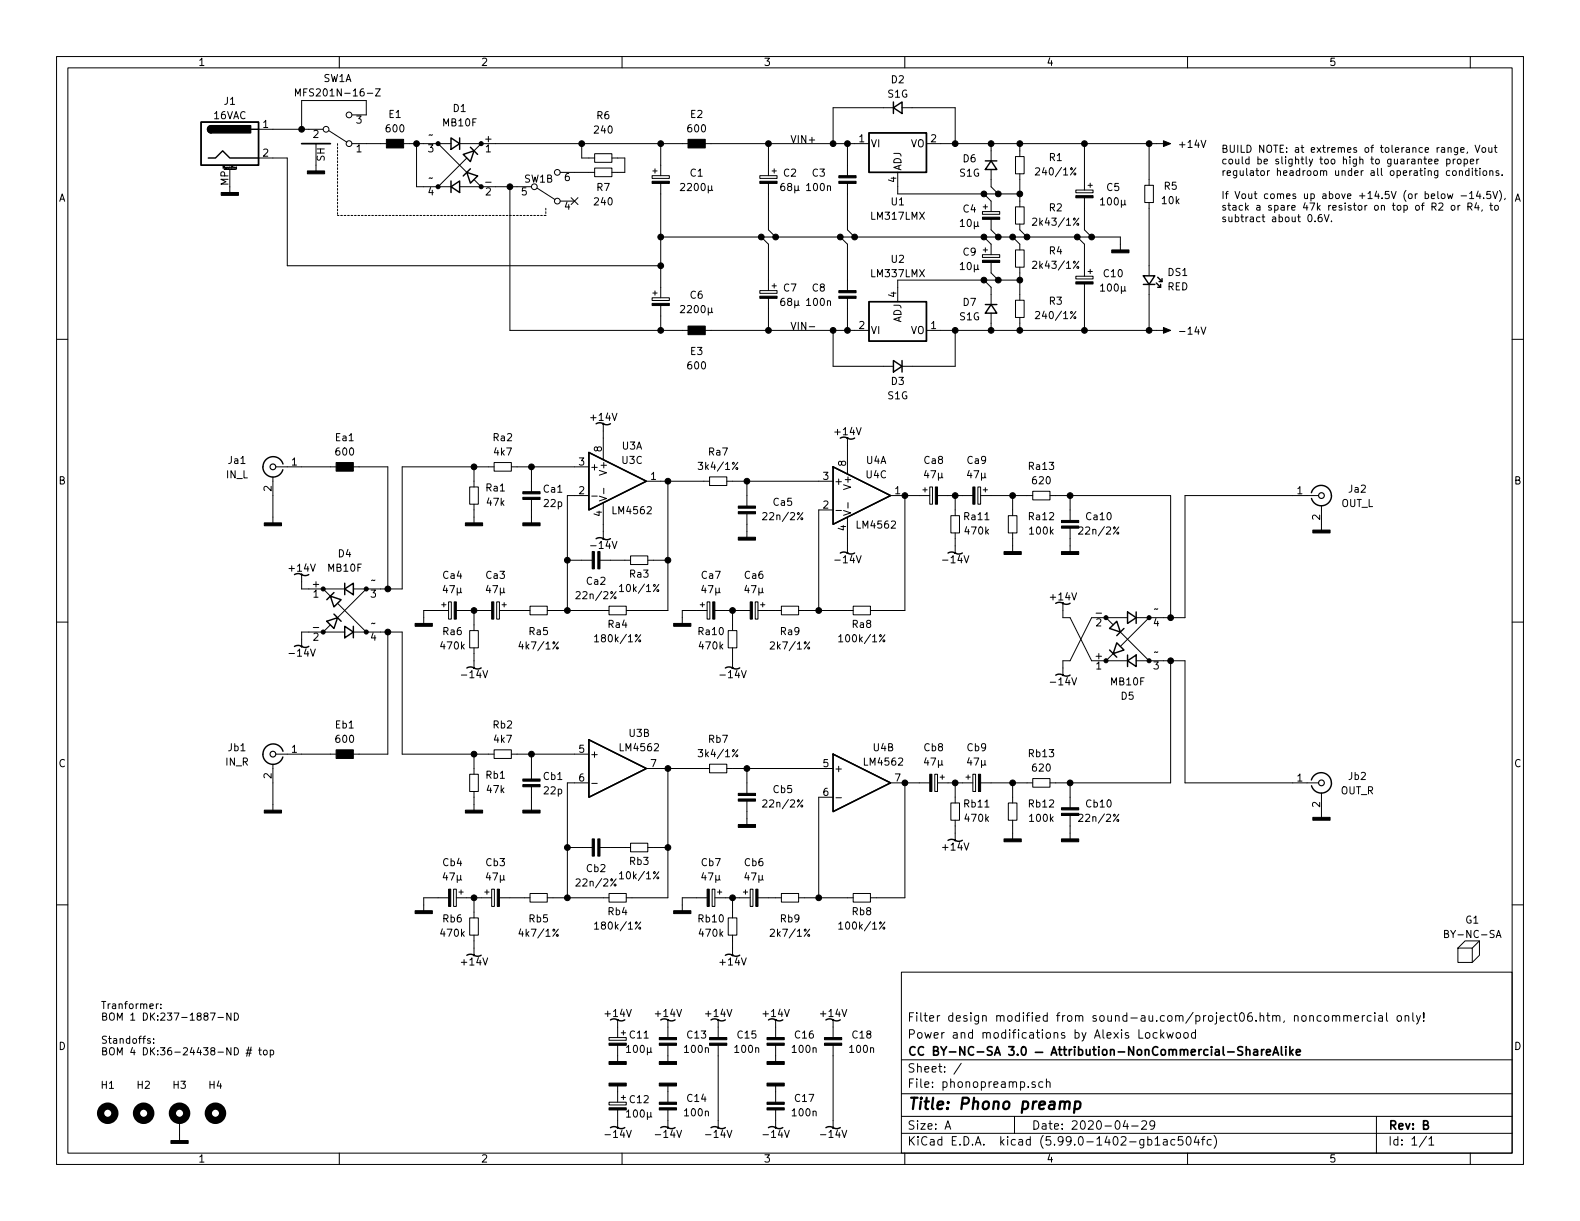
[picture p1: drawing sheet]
<svg xmlns="http://www.w3.org/2000/svg" width="279mm" height="216mm" viewBox="0 0 279 216" stroke-linecap="round" stroke-linejoin="round" font-family="sans-serif">
<g fill="none" stroke="#000" stroke-width=".18">
<path d="M10 10h259.4v195.9h-259.4zM12 12h255.4v191.9h-255.4zM52.3 17v-1.3l.4 .9 .4-.9v1.3M60 10v2M66.4 15.7h.8l-.8 1.3h.8M110 10v2M158 19.1h-10.7v6.3M159.5 19.1h9.4v6.3M160 10v2M210 10v2M260 10v2M39.6 30h2.1"/>
<path d="M40.6 30v4.3M41.8 29.5v.4h-.1M41.8 29.6h-.2l.1 .2h.1M45.7 22.9h11.4M45.7 27.9h5.1v19.1h66M55.9 25.4v5.1M58.2 23.1l3.1 2M62.2 25.4h6.1M62.2 20.3h2.6v-2.5h-11.5v5.1M71.4 25.4h8.4M73.7 25.4v7.6h6.1M76.5 23.8l-.6 .1"/>
<path d="M76.5 31.4l-.6 .2M77.5 25.4l5 5.1M81.3 25.4h40.4M81.3 33h12.7M82.5 27.9l-5 5.1M83.8 31.8l1.3 1.2M85.1 25.4l-1.3 1.3M90.2 33v25.4h31.5M95 33.3l3.2 2M99.1 30.5h6.1M99.1 35.6h2.5M101 35l1.2 1.2"/>
<path d="M102.2 35l-1.2 1.2M102.9 25.4v2.5h2.3M105.2 29.7h3v1.5h-3zM105.2 27.2h3v1.5h-3zM108.2 27.9h2.3v2.6h-2.3M115.3 31.1h3.1v.4h-3.1zM115.4 30.2h.8M115.8 29.8v.8M116.8 25.4v5.7M116.8 32.4v20.3M124.7 25.4h29M134.4 31.1h3v.4h-3z"/>
<path d="M135.9 25.4v5.7M135.9 32.4v8.2l1.3 1.3M136.5 30.2h.8M136.9 29.8v.8M149.9 25.4v5.7M149.9 32.4v8.2l1.2 1.3M158.7 30.5v3.8h21.6M163.8 25.4h41.9M173.7 37.4h3.1v.5h-3.1zM173.9 36.6h.7M174 34.3l1.3 1.3v1.8M174.2 36.2v.8"/>
<path d="M175.3 25.4v3M175.3 30v3l1.2 1.3M175.3 38.8v1.8l1.2 1.3M179.6 36.6h1.5v3h-1.5zM179.6 27.7h1.5v3h-1.5zM180.3 25.4v2.3M180.3 30.7v5.9M180.3 39.6v1l1.3 1.3M182.6 38.7l.5-.1 .2 .3-.8 .9h.8M183.1 29.8l.5-.1 .2 .3-.7 .9h.7M190.2 33.6h3.1v.5h-3.1zM190.3 29.7l-1 1.2"/>
<path d="M190.8 38.6l-1 1.2M191.8 25.4v8.2M191.8 35v5.6l1.2 1.3M192.4 32.8h.8M192.8 32.4v.7M202.4 32.8h1.6v3h-1.6zM203.2 25.4v7.4M203.2 35.8v13M232.5 39.1v.1M233.7 37.9l-.4 .1a.86 .86 0 0 0 0 1.2l.5-.1v-.4l-.2-.3-.4 .1-.1 .2M234.2 37.9l.4 1.3 .4-1.3M235.4 39.1v.1"/>
<path d="M251.8 28.1h.5M252 27.7v1.1l.3 .2M252.6 28.6l.6-.2v-.2l-.4-.1-.2 .2 .1 .6h.5M253.7 28.6l.6-.2v-.2l-.4-.1-.2 .2 .1 .6h.5M254.4 36l.5-.1 .3 .4-.8 .9h.8M255.8 28.2l.4-.1 .2 .3-.1 .5h-.5M255.8 28.1v1.3M256 34.3l.2 .8 .2-.6 .3 .6 .2-.8M256.4 30.2h-.4l-.2 .2 .1 .6h.5M256.7 36.4l.2-.1 .3 .1 .1 .5-.1 .2-.3 .1-.2-.2zM256.9 30.3l.2-.1 .4 .1v.5l-.1 .2h-.3l-.2-.1zM257 28.1v.9"/>
<path d="M257.3 28.1l-.3 .3M257.8 26.1v1l-.3 .3-.3-.1M257.8 26.2l-.4-.1-.2 .2 .1 .6h.5M257.8 28.3l.1-.2 .4 .2 .1 .4-.2 .2-.3 .1-.1-.1zM257.8 36.3v.9M258.1 30.3l.1-.1h.4v.8M258.1 30.2v.8M258.2 36.3l-.4 .3M258.3 26.5l.6-.1v-.2l-.4-.1-.2 .2 .1 .6h.5M258.4 34.6h.9M258.9 28.2l.4-.1 .2 .3-.1 .5h-.5M258.9 28.1v1.3"/>
<path d="M259.5 26.9l-.1 .2M259.6 36.6l.6-.1 .1-.2-.1-.3-.6-.1v1.3M259.8 30.2h-.4l-.2 .2 .1 .6h.5M259.8 29.8v1.2M259.9 34.2l.3-.4v1.3M259.9 35.1h.7M259.9 36.6l.4 .6M260 28.6l.6-.2-.1-.2-.3-.1-.2 .2 .1 .6h.4M260.4 29.8v.1M260.4 30.2v.8M260.8 30.2h.5M260.9 25.7l.4 1.2 .4-1.2"/>
<path d="M261 29.8v1l.3 .2M261.1 35.8l-.3 .9h.8M261.2 28.1v.9M261.4 33.8l-.3 .9h.8M261.4 36.3v.9M261.5 28.1l-.3 .3M261.7 29.8v.1M261.7 30.2v.8M261.7 34.3v.8M262.1 37.1l-.1 .2M262.2 26.2l.3-.1 .2 .2v.4l-.2 .2h-.3l-.1-.2zM262.3 30.3l.2-.1 .3 .1 .1 .5-.1 .2h-.3l-.2-.1z"/>
<path d="M262.4 35v.1M263.3 26.1v.8h.3l.2-.1M263.4 30.3l.2-.1h.3l.1 .8M263.4 30.2v.8M263.4 36.3h.5M263.6 33.8h-.6l-.1 .7 .2-.2 .4 .1 .1 .2v.4l-.2 .1-.5-.1M263.6 35.9v1.1l.3 .2M263.8 26.1v.8M264 33.8l.4 1.3 .4-1.3M264.2 26.1h.5M264.4 25.7v1.1l.3 .1M264.4 36.4l.3-.1 .3 .3v.3l-.3 .3-.3-.1-.1-.2z"/>
<path d="M265 30.2h-.3l-.2 .2 .1 .1 .4 .2v.3h-.5M265.1 33.7a1.46 1.46 0 0 1 0 1.9M265.6 30.9v.1M266.2 35.1l-.2 .2M10 60h2M115.3 52.7h3.1v.4h-3.1zM115.4 51.8h.8M115.8 51.4v.8M116.8 54v4.4M116.8 41.9h81.3v2.6M124.7 58.4h29M134.4 51.4h3v.5h-3z"/>
<path d="M134.6 41.9l1.3 1.3v8.2M135.9 52.8v5.6M136.5 50.5h.8M136.9 50.2v.7M143.1 57.8h1M147.3 58.4v6.4h10.7M148.6 41.9l1.3 1.3v8.2M149.9 52.8v5.6M163.8 58.4h41.9M168.9 58.4v6.4h-9.4M173.7 45h3.1v.5h-3.1zM173.9 44.2h.7"/>
<path d="M174 41.9l1.3 1.3v1.8M174 49.5l1.3 1.3v3M174.2 43.8v.8M175.3 46.4v1.9l1.2 1.2M175.3 55.4v3M179.1 41.9l1.2 1.3v1M179.6 44.2h1.5v3h-1.5zM179.6 53.1h1.5v3h-1.5zM180.3 49.5h-21.6v3.8M180.3 47.2v5.9M180.3 56.1v2.3M182.6 46.3l.5-.1 .2 .3-.8 1h.8"/>
<path d="M183.1 55.2l.5-.1 .2 .3-.7 .9h.7M190.2 48.8h3.1v.5h-3.1zM190.3 55.1l-1 1.2M190.5 41.9l1.3 1.3v5.6M190.8 46.2l-1 1.3M191.8 50.2v8.2M192.4 48h.8M192.8 47.6v.8M203.2 50.3v8.1M267.4 60h2M106.7 74.9v6.4M149.9 77.5v6.3"/>
<path d="M48.3 84.3v8.4M48.8 82.6h10.6M62.5 82.6h6.1v21.5M83.1 86.1h1.5v3.1h-1.5zM83.8 82.6v3.5M83.8 89.2v3.5M87.4 81.8h3v1.5h-3zM87.4 82.6h-16.3v21.5h-8.6M90.4 82.6h13.7M94 82.6v4.3M94 88.3v4.4M100.3 99.1h4.4"/>
<path d="M104.1 87.6h-3.8v20.4M104.6 87.7h1M106 87.7l1.3 .5-1.3 .4M106.1 99.1h5.4M106.7 88.9v6.4M106.8 86.3v1M111.5 98.3h3.1v1.5h-3.1zM114.3 85.1h11.2M114.6 99.1h3.5M118.1 85.1v22.9h-7.4M125.5 84.3h3v1.6h-3zM128.5 85.1h18.8"/>
<path d="M130.5 81.7l-1 1.3M132.1 85.1v4.4M132.1 90.9v4.4M142 90.6l-1 1.3M147.3 90.2h-2.5v17.8M147.8 90.3h1M149.2 90.3l1.2 .4-1.2 .4M149.9 91.4v6.4M150 88.9v.9M157.5 87.6h6.9M160 87.6v20.4h-6.1M163.2 86.6h.8"/>
<path d="M163.6 86.2v.8M164.4 86.1h.5v3.1h-.5zM165.8 87.6h6.2M168.1 91.2h1.6v3h-1.6zM168.9 87.6v3.6M168.9 94.2v3.6M172.9 86.1h.5v3.1h-.5zM173.4 87.6h9.2M173.9 86.6h.7M174.2 86.2v.8M178.3 91.2h1.5v3h-1.5zM179.1 87.6v3.6"/>
<path d="M179.1 94.2v3.6M182.6 86.9h3.1v1.5h-3.1zM185.7 87.6h21.3v21.6M189.2 87.6v4.4M189.2 93.4v4.4M197.8 93.2l-.9 1.2M233.2 87.6h-23.7v21.6h-8.6M233.7 89.4v4.6M10 110h2M53.3 101.6v2.5h7.7M57.1 104.1l1.3 1.3M58.4 110.5l-1.3 1.3"/>
<path d="M59.7 106.7l5.1 5.1M61 111.8h-7.7v2.5M62.5 111.8h8.6v21.6h16.3M64.8 104.1l-5.1 5.1M66.3 102.6l-.6 .1M66.3 110.2l-.6 .1M68.6 111.8v21.6h-6.1M78.1 106.9h.8M78.5 106.6v.7M79.3 106.4h.5v3.1h-.5zM79.3 108h-4.4v2.5M80.7 108h6.2"/>
<path d="M83.1 111.5h1.5v3.1h-1.5zM83.8 108v3.5M83.8 114.6v3.5M87.8 106.4h.5v3.1h-.5zM88.3 108h5.4M88.8 106.9h.7M89.2 106.6v.7M93.7 107.2h3.1v1.5h-3.1zM96.8 108h10.9M98.7 113.5l-.9 1.3M105.1 112.6l.4-.4v1.3M105.1 113.5h.8"/>
<path d="M107.7 107.2h3v1.5h-3zM108.9 104.6l-.9 1.3M109.6 103.7l.3-.4v1.3M109.6 104.6h.7M113.3 112.2l-1 1.3M116.5 103.3l-1 1.3M123.8 106.9h.8M124.2 106.6v.7M125 106.4h.5v3.1h-.5zM125 108h-4.4v2.5M126.4 108h6.3M128.8 111.5h1.5v3.1h-1.5z"/>
<path d="M129.5 108v3.5M129.5 114.6v3.5M133.6 106.4h.4v3.1h-.4zM134 108h4.2M134.5 106.9h.8M134.9 106.6v.7M138.2 107.2h3v1.5h-3zM141.2 108h9.7M143.2 113.5l-1 1.3M148.3 112.6l.4-.4v1.3M148.3 113.5h.7M150.9 107.2h3v1.5h-3z"/>
<path d="M156.5 112.2l-1 1.3M188 106.7v2.5h1.2l3.8 7.6h6.4M195.6 109.2l1.2 1.3M196.8 115.6l-1.2 1.2M198.1 111.8l5.1 5M199.4 109.2h-6.4l-3.8 7.6h-1.2v2.6M200.9 116.8h8.6v21.6h23.7M203.2 109.2l-5.1 5.1M204.7 115.3l-.6 .1M204.7 107.6l-.6 .2M207 116.8v21.6h-21.3M267.4 110h2"/>
<path d="M48.3 135.1v8.4M48.8 133.4h10.6M83.1 136.9h1.5v3.1h-1.5zM83.8 133.4v3.5M83.8 140v3.5M87.4 132.6h3v1.5h-3zM90.4 133.4h13.7M94 133.4v4.3M94 139.1v4.4M104.1 138.4h-3.8v20.4M104.6 138.5h1M114.3 135.9h11.2"/>
<path d="M118.1 135.9v22.9h-7.4M125.5 135.1h3v1.6h-3zM128.5 135.9h18.8M130.5 132.5l-1 1.3M132.1 135.9v4.4M157.5 138.4h6.9M160 138.4v20.4h-6.1M165.3 136.9h.5v3.1h-.5zM165.8 138.4h6.2M166.2 137.4h.8M166.6 137v.8M168.9 138.4v3.6"/>
<path d="M170.8 137.4h.8M171.2 137v.8M172 136.9h.5v3.1h-.5zM173.4 138.4h9.2M179.1 138.4v3.6M182.6 137.7h3.1v1.5h-3.1zM189.2 138.4v4.4M10 160h2M79.3 158.8h-4.4v2.5M80.2 157.2h.5v3.1h-.5zM80.7 158.8h6.2M81.2 157.7h.7"/>
<path d="M81.5 157.4v.7M83.8 158.8v3.5M85.7 157.7h.8M86.1 157.4v.7M86.9 157.2h.5v3.1h-.5zM88.3 158.8h5.4M93.7 158h3.1v1.5h-3.1zM96.8 158.8h10.9M100.3 149.9h4.4M106.1 149.9h5.4M107.7 158h3v1.5h-3zM108.9 155.4l-.9 1.3"/>
<path d="M109.6 154.5l.3-.4v1.3M109.6 155.4h.7M111.5 149.1h3.1v1.5h-3.1zM114.6 149.9h3.5M116.5 154.1l-1 1.3M125 158.8h-4.4v2.5M125.9 157.2h.5v3.1h-.5zM126.4 158.8h6.3M126.9 157.7h.7M127.3 157.4v.7M129.5 158.8v3.5M131.4 157.7h.8"/>
<path d="M131.8 157.4v.7M132.1 141.7v4.4M132.7 157.2h.4v3.1h-.4zM134 158.8h4.2M138.2 158h3v1.5h-3zM141.2 158.8h9.7M142 141.4l-1 1.3M147.3 141h-2.5v17.8M147.8 141.1h1M150.9 158h3v1.5h-3zM168.1 142h1.6v3h-1.6zM168.9 145v3.6"/>
<path d="M178.3 142h1.5v3h-1.5zM179.1 145v3.6M189.2 144.2v4.4M197.8 144l-.9 1.2M233.7 140.2v4.6M267.4 160h2M27.7 177.5v.8M28 177.5l-.3 .2M28.4 178.2v.1M28.4 177.6v.1M37.2 179.1h.9l-.6 1.3M38.5 179.9h1"/>
<path d="M40.8 179.1v1.3l-.7-1.3v1.3M41.4 179.1a.64 .64 0 0 1 .8 .7 .64 .64 0 0 1-.8 .6zM83.1 162.3h1.5v3.1h-1.5zM83.8 165.4v3.5M98.7 164.3l-.9 1.3M105.1 163.4l.4-.4v1.3M105.1 164.3h.8M113.3 163l-1 1.3M128.8 162.3h1.5v3.1h-1.5zM129.5 165.4v3.5M143.2 164.3l-1 1.3M148.3 163.4l.4-.4v1.3"/>
<path d="M148.3 164.3h.7M156.5 163l-1 1.3M159.4 171.9h108v32h-108zM233.6 179.6h-.4l-.3 .3v.4l.1 .2h.6M234.3 179.6h.4l.3 .3v.4l-.3 .3-.4-.1-.1-.2v-.4zM235.6 179.7l.2-.1h.4l.1 1M235.6 179.6v1M236.3 179.8l.2-.2h.3l.1 1M237.6 179.7l.2-.1h.4l.1 1M237.6 179.6v1M238.3 179.8l.2-.2h.3l.1 1M240.9 179.6v1"/>
<path d="M241.3 179.6h-.3l-.1 .3M242.5 179.6h-.5l-.2 .3v.4l.1 .2h.6M243.1 179.1v.1M243.1 179.6v1M243.8 179.6h.6l.1 1M244.5 179.9l-.5 .1a.29 .29 0 0 0-.2 .3 .29 .29 0 0 0 .2 .3l.5-.1M245.2 179.1v1.3l.2 .2M247.1 179.7l.2-.1 .5 .1v.6l-.1 .2-.4 .1-.2-.2zM248.5 179.7l.2-.1h.3l.1 1M248.5 179.6v1M249.8 179.1v1.3l.2 .2M250.5 179.6l.3 1"/>
<path d="M251.2 179.6l-.5 1.3-.2 .2M251.8 179.1v.9M255.5 165.1h.5l.1-.2v-.3l-.6-.1v1.3h.4l.2-.1 .1-.3-.3-.3M257.8 167.6h2.5v2.6h-2.5zM257.8 167.6l1.3-1.2h2.5v2.5l-1.3 1.3M261.6 166.4l-1.3 1.2M264.6 165.8l.4-1.3 .4 1.3M264.7 165.4h.6M26.6 183.7l-.3-.1-.2 .2v.2l.5 .1v.3h-.5M27.2 184.4v.1M27.2 183.7v.1M31.7 198.1v3.8"/>
<path d="M43.5 186.2h.9M43.6 185.7h.9M44 185.1l-.4 1.7M44.4 185.1l-.4 1.7M45.7 185.7h.5M45.9 185.3v1l.3 .2M46.7 185.7h.3l.2 .2v.4l-.2 .2h-.3l-.1-.2zM47.8 185.7h.4l.2 .2-.1 .6h-.5M47.8 185.7v1.3M107.7 194.9h3v.5h-3zM107.7 183.5h3v.4h-3zM109.2 180.3v3.2"/>
<path d="M109.2 184.8v3.2M109.2 191.8v3.1M109.2 196.3v3.1M109.9 194.1h.7M109.9 182.6h.7M110.2 182.2v.8M110.2 193.7v.7M118.1 180.3v3.2M118.1 184.8v3.2M118.1 191.8v3.1M118.1 196.3v3.1M127 180.3v3.2"/>
<path d="M127 184.8v14.6M137.2 180.3v3.2M137.2 184.8v3.2M137.2 191.8v3.1M137.2 196.3v3.1M147.3 180.3v3.2M147.3 184.8v14.6M159.4 197.4h108M159.4 193.4h108M159.4 187.4h108M167.1 199.7l.5-1.5 .5 1.5M167.3 199.2h.7"/>
<path d="M170 188l-1.3 1.9M179.4 197.4v3M183 191.4l-.3-.1-.2 .2v.2l.5 .2v.3h-.5M184.4 191.4l-.4-.1-.3 .3v.4l.1 .2h.6M185 191.4l.3-.1 .3 .1 .1 .9M185 190.8v1.5M199 198.1l-.4 1.1h.9M199.3 198.7v1M200.1 199.1h1.2M201.9 198.3l.6-.1 .2 .1 .1 .3-1 1.1h1M202.7 182.6h.3l.3 .3v.4l-.3 .3-.3-.1-.2-.2v-.4zM204.2 198.8l-.3 .3-.4-.1-.2-.2 .2-.6h.4l.2 .1a.99 .99 0 0 1-.3 1.4h-.3"/>
<path d="M204.6 182.6h-.4l-.3 .3v.4l.1 .2h.6M205.3 182.1v1.5M205.4 183l.4 .6M205.8 182.6l-.5 .6M206.3 182.6l.3 1 .3-.7 .3 .7 .3-1M208.1 182.6h.4l.3 .3v.4l-.3 .3-.4-.1-.1-.2v-.4zM209.5 182.6h.3l.3 .3v.4l-.3 .3-.3-.1-.2-.2v-.4zM211.4 182.6h-.4l-.3 .3v.4l.1 .2h.6M211.4 182.1v1.5M239.5 180.1l.8-.2-.1-.3h-.4l-.3 .2 .1 .7h.6M243.4 197.4v6.5M251.8 180.4v.2"/>
<path d="M60 203.9v2M110 203.9v2M159.4 200.4h108M160 203.9v2M204.3 201.4l.4-.4v1.5M204.3 202.5h.8M205.8 201.5h.5l.1 1M206.4 201.8l-.5 .1a.29 .29 0 0 0-.2 .3 .29 .29 0 0 0 .2 .3l.5-.1M207.8 201.5h-.5l-.3 .3v.4l.2 .2h.6M209.1 201h-.7l-.1 .7 .2-.2 .5 .1 .2 .2-.1 .5-.2 .2-.6-.2M209.9 201.1l.2-.1a.81 .81 0 0 1 .6 .6 .81 .81 0 0 1-.3 .8l-.1 .1a.81 .81 0 0 1-.4-1.4zM210 203.9v2"/>
<path d="M211.5 200.9l-.3 1.1h.9M211.9 201.5v1M212.5 201.5h.5M213 201l-.3 .2v1.3M214.2 201.5h-.4l-.3 .3v.4l.1 .2h.6M214.7 200.8a1.72 1.72 0 0 1 0 2.2M252.3 200.9l-1.3 1.9M252.7 201.4l.4-.4v1.5M252.7 202.5h.8M260 203.9v2"/>
<circle cx="57.7" cy="22.9" r=".51"/>
<circle cx="61.7" cy="20.3" r=".51"/>
<circle cx="61.7" cy="25.4" r=".51"/>
<circle cx="94.5" cy="33" r=".51"/>
<circle cx="98.6" cy="35.6" r=".51"/>
<circle cx="98.6" cy="30.5" r=".51"/>
<circle cx="190.1" cy="30.8" r=".18"/>
<circle cx="190.6" cy="39.7" r=".18"/>
<circle cx="190.1" cy="56.2" r=".18"/>
<circle cx="190.6" cy="47.3" r=".18"/>
<circle cx="130.3" cy="82.8" r=".18"/>
<circle cx="141.8" cy="91.7" r=".18"/>
<circle cx="197.7" cy="94.3" r=".18"/>
<circle cx="98.5" cy="114.6" r=".18"/>
<circle cx="108.8" cy="105.7" r=".18"/>
<circle cx="113.1" cy="113.3" r=".18"/>
<circle cx="116.3" cy="104.4" r=".18"/>
<circle cx="143" cy="114.6" r=".18"/>
<circle cx="156.3" cy="113.3" r=".18"/>
<circle cx="130.3" cy="133.6" r=".18"/>
<circle cx="108.8" cy="156.5" r=".18"/>
<circle cx="116.3" cy="155.2" r=".18"/>
<circle cx="141.8" cy="142.5" r=".18"/>
<circle cx="197.7" cy="145.1" r=".18"/>
<circle cx="98.5" cy="165.4" r=".18"/>
<circle cx="113.1" cy="164.1" r=".18"/>
<circle cx="143" cy="165.4" r=".18"/>
<circle cx="156.3" cy="164.1" r=".18"/>
</g>
<path d="M188.3 195.1a.5 .5 0 0 1 .8-.2v1.2M190.2 194.9l.2-.1 .5 .1 .2 .3-.1 .5a.66 .66 0 0 1-1 .3M190.2 194.8l-.3 2" fill="none" stroke="#000" stroke-width=".4"/>
<g fill="none" stroke="#000" stroke-width=".3">
<path d="M53.3 25.4h5.1M219.7 185.1h-.5l-.3 .3 .1 .3 .7 .3v.4l-.2 .2-.6-.1M220.4 185.7l.2-.1 .4 .1v.9M220.4 185.1v1.5M221.7 185.7h.6l.1 .9M222.4 185.9l-.5 .1a.29 .29 0 0 0-.2 .3 .29 .29 0 0 0 .2 .3l.5-.1M223.1 185.6v1M223.5 185.6l-.3 .1-.1 .2M224 186.1l.7-.2-.1-.2-.4-.1-.2 .2v.7h.6M225.1 186.6l.5-1.5 .5 1.5M225.2 186.1h.8M226.6 185.1v1.3l.2 .2"/>
<path d="M227.4 185.1v.1M227.4 185.6v1M228.1 185.1v1.5M228.2 186l.5 .6M228.7 185.6l-.6 .5M229.2 186.1l.8-.2-.1-.2-.4-.1-.3 .2 .1 .7h.6"/>
</g>
<g fill="none" stroke="#000" stroke-width=".25">
<path d="M158 19.1l1.5-1.1v2.1zM158 18v2.1M35.6 21.6h10.1v7.6h-10.1zM36.8 27.9h1.3l1.3-1.2 1.2 1.2h5.1M37.3 22.2a.64 .64 0 0 0-.6 .7 .64 .64 0 0 0 .6 .6M44.4 22.9h1.3M79.8 24.4l1.5 1-1.5 1zM79.8 33l1.5-1v2zM79.8 32v2M81.3 24.4v2M81.9 27.3l1.9-.6-.6 1.9zM82.5 30.5l2 .6-1.3 1.3z"/>
<path d="M83.2 29.8l-1.3 1.3M83.2 26l1.3 1.3M153.7 23.5h10.1v7h-10.1zM174.2 28.4h2.1M175.3 28.4l1 1.6h-2.1zM153.7 53.3h10.1v7h-10.1zM174.2 53.8h2.1M175.3 53.8l1 1.6h-2.1zM202.2 48.8h2l-1 1.5zM202.2 50.3h2M204.5 50l.7 .8M204.7 49l.8 .8"/>
<path d="M205.2 50.3v.5h-.5M205.5 49.3v.5h-.5M106.7 74.9l.7 .2 .5-.2M149.9 77.5l.6 .1 .6-.1M158 63.8l1.5 1-1.5 1zM159.5 63.8v2M46.5 82.6a1.8 1.8 0 0 0 1.5 1.7 1.8 1.8 0 0 0 2-1.2M50 82a1.8 1.8 0 0 0-1.9-1.2 1.8 1.8 0 0 0-1.6 1.8M104.1 80l10.2 5.1-10.2 5.1zM105.4 95.3l.6-.2 .7 .2M147.3 82.6l10.2 5-10.2 5.1zM148.6 97.8l.6-.2 .7 .2"/>
<path d="M167.6 97.8l.6-.2 .7 .2M231.9 87.1a1.8 1.8 0 0 1 2-1.3 1.8 1.8 0 0 1 1.5 1.8M235.5 87.6a1.8 1.8 0 0 1-1.6 1.8 1.8 1.8 0 0 1-2-1.3M52.1 114.3l.6-.2 .6 .2M53.3 101.6l.7 .2 .6-.2M57.8 109.9l1.9-.7-.6 1.9zM58.4 105.4l1.9 .6-1.2 1.3zM59.1 108.6l1.2 1.3M59.1 104.8l-1.3 1.2M61 104.1l1.5-1v2.1zM61 110.7l1.5 1.1-1.5 1zM61 103.1v2.1"/>
<path d="M62.5 110.7v2.1M82.6 118.1l.5-.2 .7 .2M128.3 118.1l.6-.2 .6 .2M186.7 119.4l.6-.2 .7 .2M188 106.7l.6 .2 .6-.2M196.2 111.1l1.3-1.2 .6 1.9zM196.2 114.9l1.3 1.3M197.5 113.7l1.3 1.2-2 .7zM198.8 111.1l-1.3 1.3M199.4 116.8l1.5-1v2.1zM199.4 108.2l1.5 1-1.5 1zM199.4 115.8v2.1"/>
<path d="M200.9 108.2v2M46.5 133.4a1.8 1.8 0 0 0 1.5 1.7 1.8 1.8 0 0 0 2-1.2M50 132.8a1.8 1.8 0 0 0-1.9-1.2 1.8 1.8 0 0 0-1.6 1.8M104.1 130.8l10.2 5.1-10.2 5.1zM147.3 133.4l10.2 5-10.2 5.1zM231.9 137.9a1.8 1.8 0 0 1 2-1.3 1.8 1.8 0 0 1 1.5 1.8M235.5 138.4a1.8 1.8 0 0 1-1.6 1.8 1.8 1.8 0 0 1-2-1.3M167.6 148.6l.6-.2 .7 .2M82.6 168.9l.5-.2 .7 .2M128.3 168.9l.6-.2 .6 .2M108 199.4l.5-.2 .7 .2M109.2 180.3l.7 .2 .6-.2"/>
<path d="M116.8 199.4l.6-.2 .7 .2M118.1 180.3l.7 .2 .6-.2M125.7 199.4l.6-.2 .7 .2M127 180.3l.7 .2 .6-.2M135.9 199.4l.6-.2 .7 .2M137.2 180.3l.6 .2 .6-.2M146.1 199.4l.5-.2 .7 .2M147.3 180.3l.7 .2 .6-.2"/>
</g>
<g fill="#000" stroke="#000" stroke-width=".18">
<path d="M39.1 34h3.1v.5h-3.1zM54.4 30.2h3v.5h-3zM68.3 24.6h3.1v1.6h-3.1zM115.3 32.1h3.1v.3h-3.1zM121.7 24.6h3v1.6h-3zM134.4 32.1h3v.3h-3zM148.3 32.1h3.1v.3h-3.1zM148.3 31.1h3.1v.3h-3.1zM173.7 38.4h3.1v.4h-3.1zM190.2 34.6h3.1v.4h-3.1zM205.7 24.9l1.3 .5-1.3 .5zM115.3 53.6h3.1v.4h-3.1z"/>
<path d="M121.7 57.7h3v1.5h-3zM134.4 52.4h3v.4h-3zM148.3 52.4h3.1v.4h-3.1zM148.3 51.4h3.1v.4h-3.1zM173.7 46h3.1v.4h-3.1zM190.2 49.8h3.1v.4h-3.1zM196.6 44.2h3v.5h-3zM205.7 57.9l1.3 .5-1.3 .5zM46.7 92.5h3.1v.5h-3.1zM59.4 81.8h3.1v1.5h-3.1zM82.3 92.5h3v.5h-3zM92.5 92.5h3v.5h-3z"/>
<path d="M92.5 87.9h3v.4h-3zM92.5 86.9h3v.4h-3zM130.6 95h3v.5h-3zM130.6 89.5h3v.4h-3zM130.6 90.5h3v.4h-3zM165.4 86.1h.4v3.1h-.4zM172 86.1h.4v3.1h-.4zM177.5 97.5h3.1v.5h-3.1zM187.7 97.5h3.1v.5h-3.1zM187.7 92h3.1v.4h-3.1zM187.7 93h3.1v.4h-3.1zM232.2 93.7h3v.5h-3z"/>
<path d="M73.4 110.2h3.1v.5h-3.1zM80.3 106.4h.4v3.1h-.4zM86.9 106.4h.4v3.1h-.4zM104.7 97.5h.4v3.1h-.4zM105.7 97.5h.4v3.1h-.4zM119.1 110.2h3.1v.5h-3.1zM126 106.4h.4v3.1h-.4zM132.7 106.4h.3v3.1h-.3zM59.4 132.6h3.1v1.5h-3.1zM92.5 138.7h3v.4h-3zM92.5 137.7h3v.4h-3zM164.4 136.9h.4v3.1h-.4z"/>
<path d="M173 136.9h.4v3.1h-.4zM46.7 143.3h3.1v.5h-3.1zM79.3 157.2h.4v3.1h-.4zM82.3 143.3h3v.5h-3zM87.9 157.2h.4v3.1h-.4zM92.5 143.3h3v.5h-3zM104.7 148.3h.4v3.1h-.4zM105.7 148.3h.4v3.1h-.4zM125 157.2h.4v3.1h-.4zM130.6 145.8h3v.5h-3zM130.6 140.3h3v.4h-3zM130.6 141.3h3v.4h-3z"/>
<path d="M133.7 157.2h.3v3.1h-.3zM177.5 148.3h3.1v.5h-3.1zM187.7 148.3h3.1v.5h-3.1zM187.7 142.8h3.1v.4h-3.1zM187.7 143.8h3.1v.4h-3.1zM232.2 144.5h3v.5h-3zM73.4 161h3.1v.5h-3.1zM119.1 161h3.1v.5h-3.1zM107.7 187.7h3v.5h-3zM107.7 191.5h3v.5h-3zM107.7 195.9h3v.4h-3zM107.7 184.5h3v.3h-3z"/>
<path d="M116.6 184.5h3v.3h-3zM116.6 183.5h3v.3h-3zM116.6 194.9h3v.4h-3zM116.6 195.9h3v.4h-3zM116.6 187.7h3v.5h-3zM116.6 191.5h3v.5h-3zM125.5 184.5h3v.3h-3zM125.5 183.5h3v.3h-3zM135.6 187.7h3.1v.5h-3.1zM135.6 191.5h3.1v.5h-3.1zM135.6 184.5h3.1v.3h-3.1zM135.6 183.5h3.1v.3h-3.1z"/>
<path d="M135.6 194.9h3.1v.4h-3.1zM135.6 195.9h3.1v.4h-3.1zM145.8 184.5h3v.3h-3zM145.8 183.5h3v.3h-3zM30.2 201.7h3.1v.5h-3.1z"/>
<circle cx="53.3" cy="22.9" r=".51"/>
<circle cx="73.7" cy="25.4" r=".51"/>
<circle cx="77.5" cy="33" r=".36"/>
<circle cx="77.5" cy="25.4" r=".36"/>
<circle cx="85.1" cy="25.4" r=".36"/>
<circle cx="85.1" cy="33" r=".36"/>
<circle cx="90.2" cy="33" r=".51"/>
<circle cx="102.9" cy="25.4" r=".51"/>
<circle cx="116.8" cy="25.4" r=".51"/>
<circle cx="135.9" cy="25.4" r=".51"/>
<circle cx="147.3" cy="25.4" r=".51"/>
<circle cx="149.9" cy="25.4" r=".51"/>
<circle cx="168.9" cy="25.4" r=".51"/>
<circle cx="174" cy="34.3" r=".51"/>
<circle cx="175.3" cy="25.4" r=".51"/>
<circle cx="176.5" cy="34.3" r=".51"/>
<circle cx="180.3" cy="25.4" r=".51"/>
<circle cx="180.3" cy="34.3" r=".51"/>
<circle cx="191.8" cy="25.4" r=".51"/>
<circle cx="203.2" cy="25.4" r=".51"/>
<circle cx="116.8" cy="41.9" r=".51"/>
<circle cx="116.8" cy="47" r=".51"/>
<circle cx="116.8" cy="58.4" r=".51"/>
<circle cx="134.6" cy="41.9" r=".51"/>
<circle cx="135.9" cy="58.4" r=".51"/>
<circle cx="137.2" cy="41.9" r=".51"/>
<circle cx="147.3" cy="58.4" r=".51"/>
<circle cx="148.6" cy="41.9" r=".51"/>
<circle cx="149.9" cy="58.4" r=".51"/>
<circle cx="151.1" cy="41.9" r=".51"/>
<circle cx="168.9" cy="58.4" r=".51"/>
<circle cx="174" cy="49.5" r=".51"/>
<circle cx="174" cy="41.9" r=".51"/>
<circle cx="175.3" cy="58.4" r=".51"/>
<circle cx="176.5" cy="41.9" r=".51"/>
<circle cx="176.5" cy="49.5" r=".51"/>
<circle cx="179.1" cy="41.9" r=".51"/>
<circle cx="180.3" cy="58.4" r=".51"/>
<circle cx="180.3" cy="49.5" r=".51"/>
<circle cx="181.6" cy="41.9" r=".51"/>
<circle cx="190.5" cy="41.9" r=".51"/>
<circle cx="191.8" cy="58.4" r=".51"/>
<circle cx="193" cy="41.9" r=".51"/>
<circle cx="203.2" cy="58.4" r=".51"/>
<circle cx="83.8" cy="82.6" r=".51"/>
<circle cx="94" cy="82.6" r=".51"/>
<circle cx="100.3" cy="99.1" r=".51"/>
<circle cx="118.1" cy="85.1" r=".51"/>
<circle cx="118.1" cy="99.1" r=".51"/>
<circle cx="132.1" cy="85.1" r=".51"/>
<circle cx="160" cy="87.6" r=".51"/>
<circle cx="168.9" cy="87.6" r=".51"/>
<circle cx="179.1" cy="87.6" r=".51"/>
<circle cx="189.2" cy="87.6" r=".51"/>
<circle cx="57.1" cy="104.1" r=".36"/>
<circle cx="57.1" cy="111.8" r=".36"/>
<circle cx="64.8" cy="111.8" r=".36"/>
<circle cx="64.8" cy="104.1" r=".36"/>
<circle cx="68.6" cy="111.8" r=".51"/>
<circle cx="68.6" cy="104.1" r=".51"/>
<circle cx="83.8" cy="108" r=".51"/>
<circle cx="100.3" cy="108" r=".51"/>
<circle cx="129.5" cy="108" r=".51"/>
<circle cx="144.8" cy="108" r=".51"/>
<circle cx="195.6" cy="109.2" r=".36"/>
<circle cx="195.6" cy="116.8" r=".36"/>
<circle cx="203.2" cy="116.8" r=".36"/>
<circle cx="203.2" cy="109.2" r=".36"/>
<circle cx="207" cy="109.2" r=".51"/>
<circle cx="207" cy="116.8" r=".51"/>
<circle cx="83.8" cy="133.4" r=".51"/>
<circle cx="94" cy="133.4" r=".51"/>
<circle cx="118.1" cy="135.9" r=".51"/>
<circle cx="132.1" cy="135.9" r=".51"/>
<circle cx="160" cy="138.4" r=".51"/>
<circle cx="168.9" cy="138.4" r=".51"/>
<circle cx="179.1" cy="138.4" r=".51"/>
<circle cx="189.2" cy="138.4" r=".51"/>
<circle cx="83.8" cy="158.8" r=".51"/>
<circle cx="100.3" cy="158.8" r=".51"/>
<circle cx="100.3" cy="149.9" r=".51"/>
<circle cx="118.1" cy="149.9" r=".51"/>
<circle cx="129.5" cy="158.8" r=".51"/>
<circle cx="144.8" cy="158.8" r=".51"/>
</g>
<g fill="none" stroke="#000" stroke-width="1.3">
<circle cx="19" cy="196.8" r="1.27"/>
<circle cx="25.4" cy="196.8" r="1.27"/>
<circle cx="31.7" cy="196.8" r="1.27"/>
<circle cx="38.1" cy="196.8" r="1.27"/>
</g>
<g fill="none" stroke="#000" stroke-width=".2">
<circle cx="48.3" cy="82.6" r=".51"/>
<circle cx="233.7" cy="87.6" r=".51"/>
<circle cx="48.3" cy="133.4" r=".51"/>
<circle cx="233.7" cy="138.4" r=".51"/>
</g>
<path d="M36.9 22.4l.4-.2v1.3a.64 .64 0 0 1-.5-.4 .64 .64 0 0 1 .1-.7zM37.3 22.2h7v1.3h-7z" fill="#000" stroke="#000" stroke-width=".25"/>
<path d="M59.7 25.4v12.7M96.5 36.8v1.3M96.5 38.1h-36.8" fill="none" stroke="#000" stroke-width=".18" stroke-dasharray=".3 .3"/>
<text font-size="2.8" x="160.4" y="196.2">Title: Phono preamp</text>
<g font-size="2.1">
<text x="160.4" y="183.6">Power and modifications by Alexis Lockwood</text>
<text x="160.4" y="180.6">Filter design modified from sound-au.com/project06.htm, noncommercial only!</text>
<text x="160.4" y="189.7">Sheet: /</text>
<text x="160.4" y="186.7">CC BY-NC-SA 3.0 Attribution-NonCommercial-ShareAlike</text>
<text x="160.4" y="192.4">File: phonopreamp.sch</text>
<text x="160.4" y="202.5">KiCad E.D.A. kicad (5.99.0-1402-gb1ac504fc)</text>
<text x="160.4" y="199.7">Size: A</text>
<text x="182.4" y="199.7">Date: 2020-04-29</text>
<text x="245.4" y="199.7">Rev: B</text>
<text x="245.4" y="202.5">Id: 1/1</text>
</g>
<g font-size="1.8">
<text x="35" y="11.6">1</text>
<text x="85" y="11.6">2</text>
<text x="135" y="11.6">3</text>
<text x="185" y="11.6">4</text>
<text x="235" y="11.6">5</text>
<text x="53.6" y="17">MFS201N-16-Z</text>
<text x="57.1" y="14.5">SW1A</text>
<text x="157" y="17.3">S1G</text>
<text x="157.6" y="14.7">D2</text>
<text x="37.8" y="21.1">16VAC</text>
<text x="39.7" y="18.5">J1</text>
<text x="46.5" y="22.6">1</text>
<text x="63" y="21.8">3</text>
<text x="68.4" y="23.4">600</text>
<text x="68.8" y="20.8">E1</text>
<text x="78.4" y="22.3">MB10F</text>
<text x="80.1" y="19.8">D1</text>
<text x="105.2" y="23.6">240</text>
<text x="105.5" y="21.1">R6</text>
<text x="121.7" y="23.4">600</text>
<text x="122.1" y="20.8">E2</text>
<text x="46.5" y="27.7">2</text>
<text x="55.4" y="24.4">2</text>
<text x="57.4" y="28.5" transform="rotate(-90 57.4 28.5)">SH</text>
<text x="63" y="26.9">1</text>
<text x="75.7" y="26.9">3</text>
<text x="85.8" y="25.1">+</text>
<text x="85.9" y="26.9">1</text>
<text x="139.7" y="25.3">VIN+</text>
<text x="151.9" y="25.1">1</text>
<text x="153.9" y="26">VI</text>
<text x="161" y="26">VO</text>
<text x="164.6" y="25.1">2</text>
<text x="170.3" y="28.7">D6</text>
<text x="185.6" y="28.5">R1</text>
<text x="208.7" y="26.1">+14V</text>
<text x="215.9" y="27">BUILD NOTE: at extremes of tolerance range, Vout</text>
<text x="215.9" y="29">could be slightly too high to guarantee proper</text>
<text x="10.3" y="35.6">A</text>
<text x="40.4" y="32.8" transform="rotate(-90 40.4 32.8)">MP</text>
<text x="75.7" y="34.5">4</text>
<text x="85.9" y="34.5">2</text>
<text x="86.1" y="32.8">-</text>
<text x="92.2" y="34.5">5</text>
<text x="92.7" y="32.3">SW1B</text>
<text x="99.8" y="32">6</text>
<text x="105.5" y="33.8">R7</text>
<text x="120.7" y="33.8">2200µ</text>
<text x="122.1" y="31.2">C1</text>
<text x="138.2" y="33.8">68µ</text>
<text x="138.6" y="31.2">C2</text>
<text x="142.8" y="33.8">100n</text>
<text x="143.6" y="31.2">C3</text>
<text x="158.5" y="32.2" transform="rotate(-90 158.5 32.2)">4</text>
<text x="159.4" y="30.2" transform="rotate(-90 159.4 30.2)">ADJ</text>
<text x="169.7" y="31.2">S1G</text>
<text x="183.7" y="31">240/1%</text>
<text x="195.7" y="33.8">C5</text>
<text x="205.9" y="33.5">R5</text>
<text x="215.9" y="31.1">regulator headroom under all operating conditions.</text>
<text x="215.9" y="35.2">If Vout comes up above +14.5V (or below -14.5V),</text>
<text x="267.7" y="35.6">A</text>
<text x="99.8" y="37.1">4</text>
<text x="105.2" y="36.3">240</text>
<text x="154.1" y="38.8">LM317LMX</text>
<text x="157.6" y="36.3">U1</text>
<text x="169.9" y="40.1">10µ</text>
<text x="170.3" y="37.6">C4</text>
<text x="183.2" y="39.9">2k43/1%</text>
<text x="185.6" y="37.4">R2</text>
<text x="194.8" y="36.3">100µ</text>
<text x="205.5" y="36.1">10k</text>
<text x="215.9" y="37.2">stack a spare 47k resistor on top of R2 or R4, to</text>
<text x="215.9" y="39.3">subtract about 0.6V.</text>
<text x="157.6" y="46.5">U2</text>
<text x="169.9" y="47.7">10µ</text>
<text x="170.3" y="45.2">C9</text>
<text x="183.2" y="47.5">2k43/1%</text>
<text x="185.6" y="45">R4</text>
<text x="122.1" y="52.8">C6</text>
<text x="138.6" y="51.5">C7</text>
<text x="143.6" y="51.5">C8</text>
<text x="154.1" y="49">LM337LMX</text>
<text x="158.5" y="52.6" transform="rotate(-90 158.5 52.6)">4</text>
<text x="185.6" y="53.9">R3</text>
<text x="194.8" y="51.5">100µ</text>
<text x="195.2" y="49">C10</text>
<text x="206.4" y="51.3">RED</text>
<text x="206.6" y="48.8">DS1</text>
<text x="120.7" y="55.4">2200µ</text>
<text x="138.2" y="54.1">68µ</text>
<text x="139.7" y="58.3">VIN-</text>
<text x="142.8" y="54.1">100n</text>
<text x="151.9" y="58.2">2</text>
<text x="153.9" y="59.1">VI</text>
<text x="159.4" y="57.1" transform="rotate(-90 159.4 57.1)">ADJ</text>
<text x="161" y="59.1">VO</text>
<text x="164.6" y="58.2">1</text>
<text x="169.7" y="56.6">S1G</text>
<text x="170.3" y="54.1">D7</text>
<text x="183.7" y="56.4">240/1%</text>
<text x="209" y="59.2">-14V</text>
<text x="121.7" y="65.3">600</text>
<text x="122.1" y="62.8">E3</text>
<text x="157" y="70.6">S1G</text>
<text x="157.6" y="68.1">D3</text>
<text x="59.4" y="78">Ea1</text>
<text x="87.3" y="78">Ra2</text>
<text x="104.6" y="74.4">+14V</text>
<text x="147.8" y="76.9">+14V</text>
<text x="40.4" y="82">Ja1</text>
<text x="51.6" y="82.3">1</text>
<text x="59.5" y="80.5">600</text>
<text x="87.4" y="80.5">4k7</text>
<text x="102.4" y="82.3">3</text>
<text x="104.3" y="83.2">+</text>
<text x="106.4" y="79.9" transform="rotate(-90 106.4 79.9)">8</text>
<text x="107.3" y="83.6" transform="rotate(-90 107.3 83.6)">V+</text>
<text x="110" y="79.5">U3A</text>
<text x="110" y="82">U3C</text>
<text x="124" y="83.1">3k4/1%</text>
<text x="125.4" y="80.5">Ra7</text>
<text x="149.6" y="82.4" transform="rotate(-90 149.6 82.4)">8</text>
<text x="153.2" y="82">U4A</text>
<text x="163.5" y="82">Ca8</text>
<text x="171.1" y="82">Ca9</text>
<text x="182" y="83.1">Ra13</text>
<text x="10.3" y="85.7">B</text>
<text x="40" y="84.6">IN_L</text>
<text x="48" y="86.9" transform="rotate(-90 48 86.9)">2</text>
<text x="86" y="86.9">Ra1</text>
<text x="86.2" y="89.4">47k</text>
<text x="96.2" y="87.1">Ca1</text>
<text x="96.3" y="89.6">22p</text>
<text x="102.4" y="87.4">2</text>
<text x="115.1" y="84.8">1</text>
<text x="136.8" y="89.4">Ca5</text>
<text x="145.6" y="89.9">2</text>
<text x="145.6" y="84.8">3</text>
<text x="147.4" y="85.7">+</text>
<text x="150.5" y="86.2" transform="rotate(-90 150.5 86.2)">V+</text>
<text x="153.2" y="84.6">U4C</text>
<text x="158.3" y="87.4">1</text>
<text x="163.6" y="84.6">47µ</text>
<text x="171.2" y="84.6">47µ</text>
<text x="182.7" y="85.6">620</text>
<text x="229.4" y="87.4">1</text>
<text x="237.1" y="89.6">OUT_L</text>
<text x="238.6" y="87.1">Ja2</text>
<text x="267.7" y="85.7">B</text>
<text x="106.4" y="91.3" transform="rotate(-90 106.4 91.3)">4</text>
<text x="108.5" y="90.9">LM4562</text>
<text x="135.4" y="92">22n/2%</text>
<text x="149.6" y="93.8" transform="rotate(-90 149.6 93.8)">4</text>
<text x="151.7" y="93.5">LM4562</text>
<text x="170.6" y="92">Ra11</text>
<text x="170.8" y="94.5">470k</text>
<text x="182" y="92">Ra12</text>
<text x="182.2" y="94.5">100k</text>
<text x="191.3" y="94.5">22n/2%</text>
<text x="192.2" y="92">Ca10</text>
<text x="233.4" y="91.9" transform="rotate(-90 233.4 91.9)">2</text>
<text x="51.3" y="101.1">+14V</text>
<text x="58.1" y="101.1">MB10F</text>
<text x="59.8" y="98.5">D4</text>
<text x="104.8" y="97">-14V</text>
<text x="148" y="99.6">-14V</text>
<text x="167" y="99.6">-14V</text>
<text x="55.4" y="103.9">+</text>
<text x="55.4" y="105.7">1</text>
<text x="65.5" y="105.7">3</text>
<text x="78.4" y="102.3">Ca4</text>
<text x="78.5" y="104.9">47µ</text>
<text x="86" y="102.3">Ca3</text>
<text x="86.1" y="104.9">47µ</text>
<text x="102.4" y="105.9">22n/2%</text>
<text x="103.8" y="103.4">Ca2</text>
<text x="110" y="104.7">10k/1%</text>
<text x="111.4" y="102.1">Ra3</text>
<text x="124.1" y="102.3">Ca7</text>
<text x="124.2" y="104.9">47µ</text>
<text x="131.7" y="102.3">Ca6</text>
<text x="131.8" y="104.9">47µ</text>
<text x="185.9" y="106.2">+14V</text>
<text x="55.4" y="113.3">2</text>
<text x="55.6" y="111.5">-</text>
<text x="65.5" y="113.3">4</text>
<text x="78.4" y="112.3">Ra6</text>
<text x="93.6" y="112.3">Ra5</text>
<text x="105.7" y="113.6">180k/1%</text>
<text x="107.6" y="111">Ra4</text>
<text x="123.6" y="112.3">Ra10</text>
<text x="138.1" y="112.3">Ra9</text>
<text x="148.9" y="113.6">100k/1%</text>
<text x="150.8" y="111">Ra8</text>
<text x="193.8" y="110.7">2</text>
<text x="194" y="109">-</text>
<text x="204" y="110.7">4</text>
<text x="51.5" y="116.1">-14V</text>
<text x="78" y="114.8">470k</text>
<text x="82" y="119.9">-14V</text>
<text x="92.3" y="114.8">4k7/1%</text>
<text x="123.8" y="114.8">470k</text>
<text x="127.7" y="119.9">-14V</text>
<text x="136.7" y="114.8">2k7/1%</text>
<text x="193.8" y="116.6">+</text>
<text x="193.8" y="118.4">1</text>
<text x="204" y="118.4">3</text>
<text x="186.1" y="121.2">-14V</text>
<text x="196.5" y="121.2">MB10F</text>
<text x="198.3" y="123.7">D5</text>
<text x="59.3" y="128.8">Eb1</text>
<text x="59.5" y="131.3">600</text>
<text x="87.2" y="128.8">Rb2</text>
<text x="87.4" y="131.3">4k7</text>
<text x="111.3" y="130.3">U3B</text>
<text x="125.3" y="131.3">Rb7</text>
<text x="10.3" y="135.6">C</text>
<text x="39.9" y="135.4">IN_R</text>
<text x="40.4" y="132.8">Jb1</text>
<text x="48" y="137.7" transform="rotate(-90 48 137.7)">2</text>
<text x="51.6" y="133.1">1</text>
<text x="86" y="137.7">Rb1</text>
<text x="96.1" y="137.9">Cb1</text>
<text x="102.4" y="133.1">5</text>
<text x="104.3" y="134">+</text>
<text x="109.8" y="132.8">LM4562</text>
<text x="115.1" y="135.6">7</text>
<text x="124" y="133.9">3k4/1%</text>
<text x="145.6" y="135.6">5</text>
<text x="147.4" y="136.5">+</text>
<text x="153" y="135.4">LM4562</text>
<text x="154.4" y="132.8">U4B</text>
<text x="163.4" y="132.8">Cb8</text>
<text x="163.6" y="135.4">47µ</text>
<text x="171" y="132.8">Cb9</text>
<text x="171.2" y="135.4">47µ</text>
<text x="182" y="133.9">Rb13</text>
<text x="182.7" y="136.4">620</text>
<text x="238.5" y="137.9">Jb2</text>
<text x="267.7" y="135.6">C</text>
<text x="86.2" y="140.2">47k</text>
<text x="96.3" y="140.4">22p</text>
<text x="102.4" y="138.2">6</text>
<text x="135.4" y="142.8">22n/2%</text>
<text x="136.8" y="140.2">Cb5</text>
<text x="145.6" y="140.7">6</text>
<text x="158.3" y="138.2">7</text>
<text x="170.6" y="142.8">Rb11</text>
<text x="182" y="142.8">Rb12</text>
<text x="192.1" y="142.8">Cb10</text>
<text x="229.4" y="138.2">1</text>
<text x="233.4" y="142.7" transform="rotate(-90 233.4 142.7)">2</text>
<text x="237" y="140.4">OUT_R</text>
<text x="170.8" y="145.3">470k</text>
<text x="182.2" y="145.3">100k</text>
<text x="191.3" y="145.3">22n/2%</text>
<text x="78.3" y="153.1">Cb4</text>
<text x="78.5" y="155.7">47µ</text>
<text x="86" y="153.1">Cb3</text>
<text x="86.1" y="155.7">47µ</text>
<text x="103.7" y="154.2">Cb2</text>
<text x="110" y="155.5">10k/1%</text>
<text x="111.4" y="152.9">Rb3</text>
<text x="124.1" y="153.1">Cb7</text>
<text x="124.2" y="155.7">47µ</text>
<text x="131.7" y="153.1">Cb6</text>
<text x="131.8" y="155.7">47µ</text>
<text x="166.8" y="150.4">+14V</text>
<text x="102.4" y="156.7">22n/2%</text>
<text x="107.5" y="161.8">Rb4</text>
<text x="150.7" y="161.8">Rb8</text>
<text x="78" y="165.6">470k</text>
<text x="78.3" y="163.1">Rb6</text>
<text x="92.3" y="165.6">4k7/1%</text>
<text x="93.6" y="163.1">Rb5</text>
<text x="105.7" y="164.4">180k/1%</text>
<text x="123.6" y="163.1">Rb10</text>
<text x="123.8" y="165.6">470k</text>
<text x="136.7" y="165.6">2k7/1%</text>
<text x="138" y="163.1">Rb9</text>
<text x="148.9" y="164.4">100k/1%</text>
<text x="256" y="165.8">BY-NC-SA</text>
<text x="259.2" y="163.3">G1</text>
<text x="81.7" y="170.7">+14V</text>
<text x="127.5" y="170.7">+14V</text>
<text x="17.8" y="178.4">Tranformer:</text>
<text x="107.1" y="179.8">+14V</text>
<text x="116" y="179.8">+14V</text>
<text x="124.9" y="179.8">+14V</text>
<text x="135.1" y="179.8">+14V</text>
<text x="145.2" y="179.8">+14V</text>
<text x="10.3" y="185.7">D</text>
<text x="17.8" y="180.5">BOM 1 DK:237-1887-ND</text>
<text x="17.8" y="184.5">Standoffs:</text>
<text x="111.4" y="183.6">C11</text>
<text x="121.6" y="183.6">C13</text>
<text x="130.5" y="183.6">C15</text>
<text x="140.6" y="183.6">C16</text>
<text x="150.8" y="183.6">C18</text>
<text x="267.7" y="185.7">D</text>
<text x="17.8" y="186.6">BOM 4 DK:36-24438-ND # top</text>
<text x="111" y="186.2">100µ</text>
<text x="121.2" y="186.2">100n</text>
<text x="130.1" y="186.2">100n</text>
<text x="140.2" y="186.2">100n</text>
<text x="150.4" y="186.2">100n</text>
<text x="17.9" y="192.5">H1</text>
<text x="24.3" y="192.5">H2</text>
<text x="30.6" y="192.5">H3</text>
<text x="37" y="192.5">H4</text>
<text x="111" y="197.6">100µ</text>
<text x="111.4" y="195.1">C12</text>
<text x="121.2" y="197.4">100n</text>
<text x="121.6" y="194.8">C14</text>
<text x="140.2" y="197.4">100n</text>
<text x="140.6" y="194.8">C17</text>
<text x="107.4" y="201.2">-14V</text>
<text x="116.2" y="201.2">-14V</text>
<text x="125.1" y="201.2">-14V</text>
<text x="135.3" y="201.2">-14V</text>
<text x="145.5" y="201.2">-14V</text>
<text x="35" y="205.6">1</text>
<text x="85" y="205.6">2</text>
<text x="135" y="205.6">3</text>
<text x="185" y="205.6">4</text>
<text x="235" y="205.6">5</text>
</g>
<text font-size=".5" x="39.4" y="29.8">Mounting</text>
</svg>
